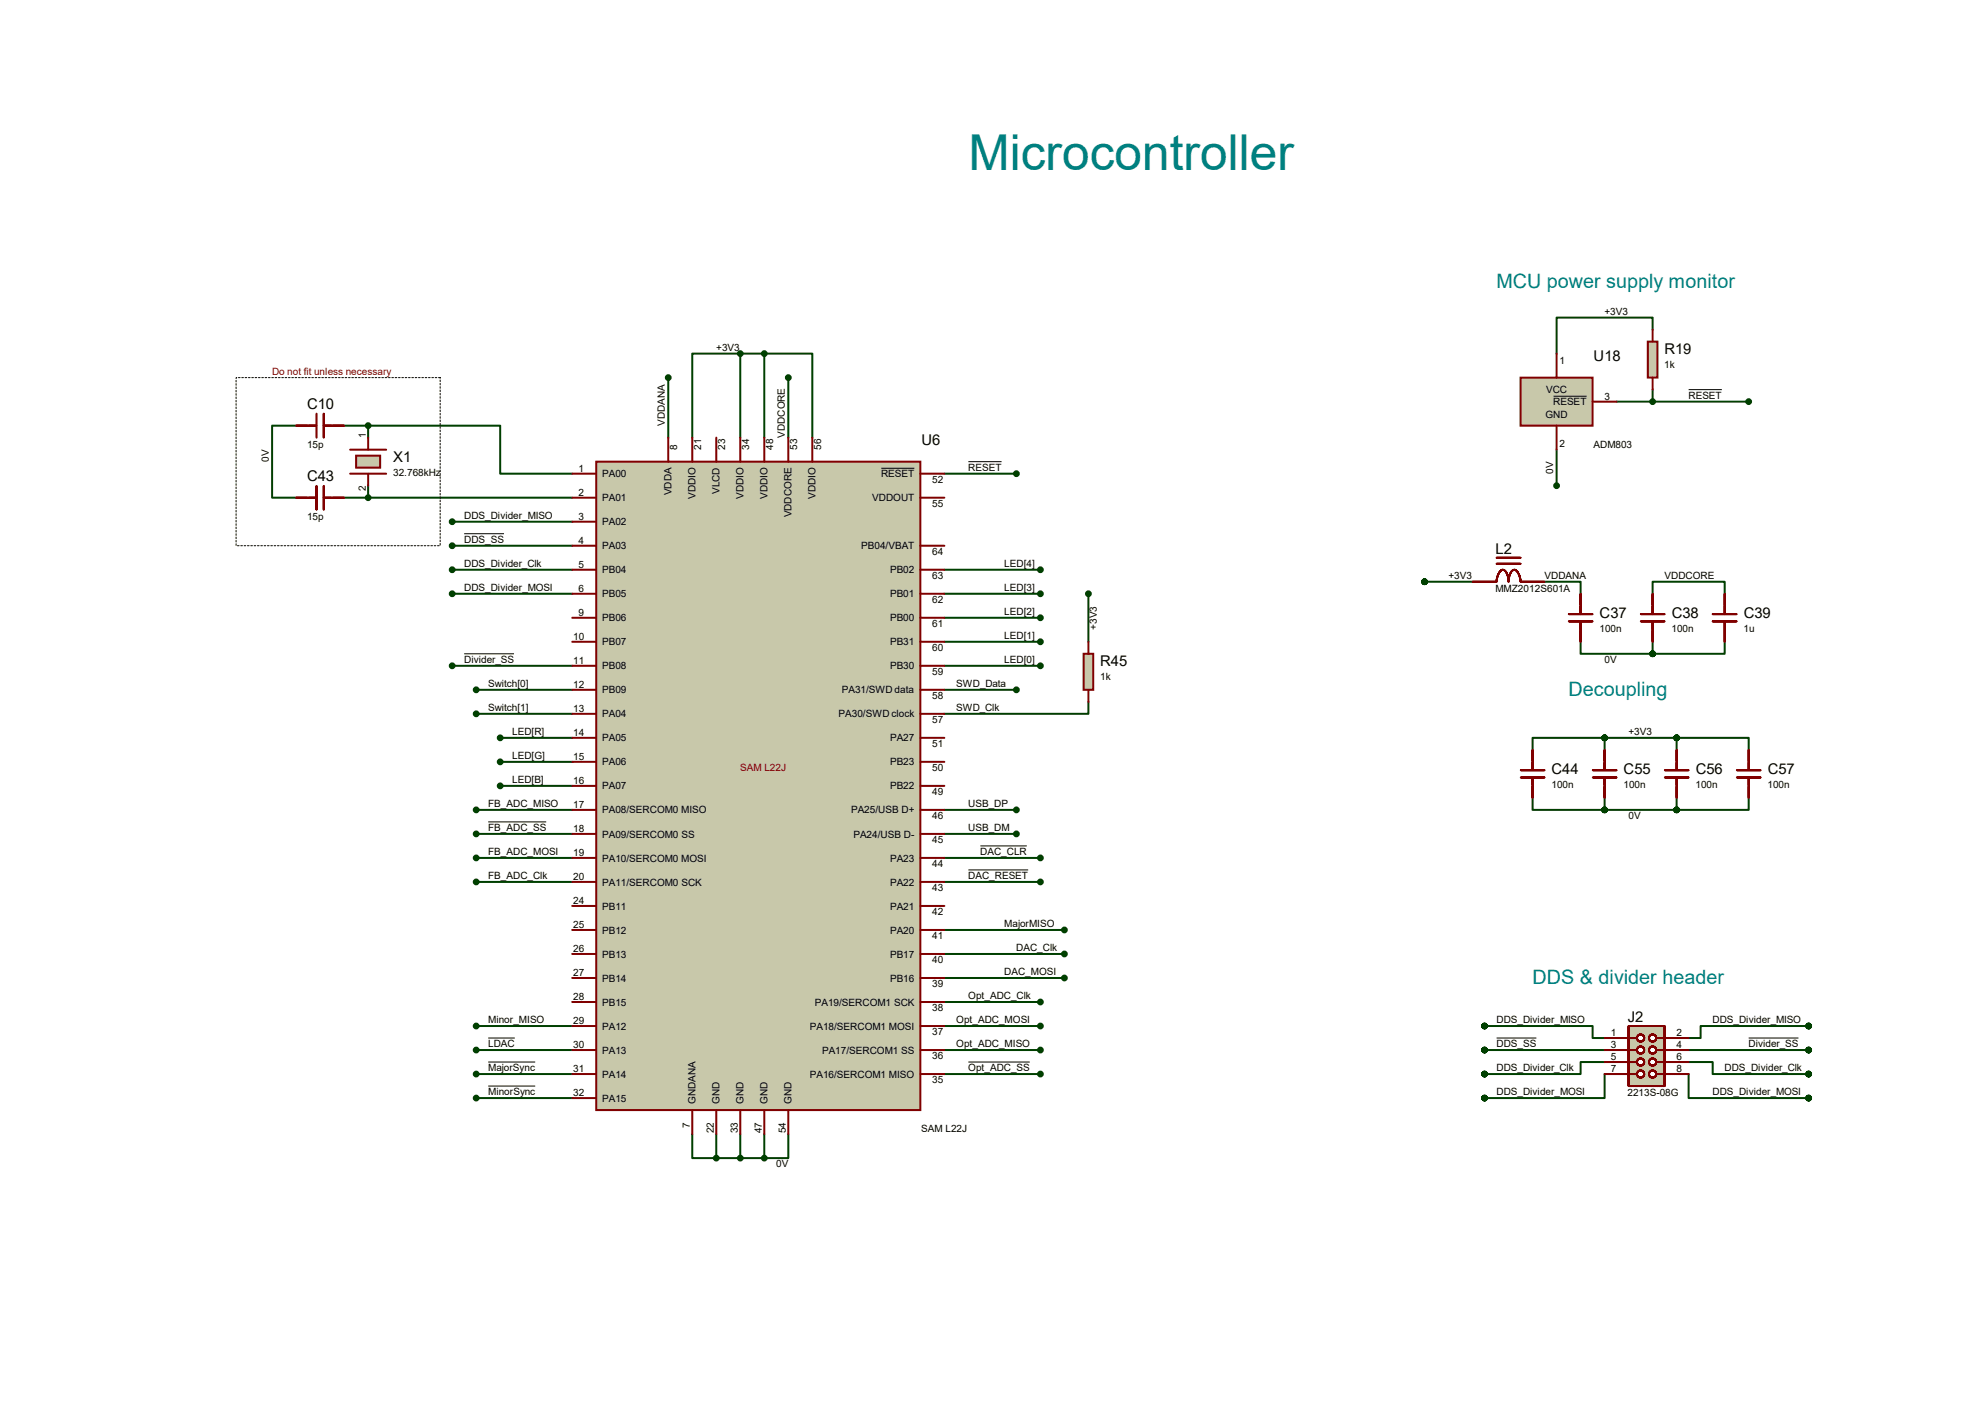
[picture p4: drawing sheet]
<svg xmlns="http://www.w3.org/2000/svg" width="420mm" height="297mm" viewBox="0 0 420 297" stroke-linecap="round" stroke-linejoin="round" font-family="sans-serif">
<g fill="none" stroke="#004000" stroke-width=".42">
<path d="M141.4 79.9v12.7M156.6 74.8h-10.1v17.8M156.6 74.8v17.8M156.6 74.8h5.1M161.7 74.8h10.2v17.8M161.7 74.8v17.8M166.8 79.9v12.7M349.7 69.7v-2.5h-20.3v7.6M62.7 90h-5.1v15.3h5.1M72.8 90h5.1M77.9 90h27.9v10.2h15.3M77.9 90v2.6"/>
<path d="M329.4 95.1v7.6M342.1 85h27.9M349.7 82.4v2.6M72.8 105.3h48.3M77.9 102.7v2.6M95.7 115.4h25.4M95.7 110.4h25.4M199.8 100.2h15.3M95.7 125.6h25.4M95.7 120.5h25.4M199.8 125.6h20.3M199.8 120.5h20.3"/>
<path d="M199.8 135.8h20.3M199.8 130.7h20.3M230.3 125.6v10.2M301.4 123.1h10.2M326.8 123.1h7.6v2.5M334.4 135.8v2.5h15.3M349.7 125.6v-2.5h15.2v2.5M349.7 135.8v2.5M364.9 135.8v2.5h-15.2M95.7 140.8h25.4M100.8 145.9h20.3M100.8 151h20.3"/>
<path d="M105.8 156.1h15.3M199.8 145.9h15.3M199.8 140.8h20.3M230.3 148.5v2.5h-30.5M339.5 156.1h-15.2v2.5M339.5 156.1h15.3M339.5 156.1v2.5M354.8 156.1h15.2v2.5M354.8 156.1v2.5M100.8 171.3h20.3M100.8 176.4h20.3M105.8 161.2h15.3"/>
<path d="M105.8 166.2h15.3M199.8 171.3h15.3M199.8 176.4h15.3M324.3 168.8v2.5h15.2M339.5 171.3h15.3M339.5 168.8v2.5M354.8 168.8v2.5M370 168.8v2.5h-15.2M100.8 186.6h20.3M100.8 181.5h20.3M199.8 186.6h20.3M199.8 181.5h20.3"/>
<path d="M199.8 196.7h25.4M100.8 217h20.3M199.8 212h20.3M199.8 217h20.3M199.8 206.9h25.4M199.8 201.8h25.4M314.1 217h22.9v2.6h2.5M382.7 217h-22.9v2.6h-2.5M100.8 222.1h20.3M100.8 227.2h20.3M100.8 232.3h20.3M146.5 239.9v5.1h5.1"/>
<path d="M151.6 239.9v5.1M156.6 239.9v5.1M161.7 239.9v5.1M166.8 239.9v5.1h-5.1M199.8 222.1h20.3M199.8 227.2h20.3M314.1 222.1h25.4M339.5 224.7h-5.1v2.5h-20.3M339.5 227.2v5.1h-25.4M357.3 227.2v5.1h25.4M357.3 224.7h5.1v2.5h20.3M357.3 222.1h25.4"/>
<path d="M151.6 245h10.1"/>
</g>
<g fill="none" stroke="#000" stroke-width=".21">
<path d="M204.9 97.7h7M357.3 82.4h7M98.2 112.9h8.4M98.2 138.3h10.6M103.3 173.9h12.3M207.4 178.9h9.9M204.9 184h12.7M103.3 219.6h5.6M316.7 219.6h8.4M370 219.6h10.5M103.3 224.7h9.9M103.3 229.7h9.9"/>
<path d="M204.9 224.7h13"/>
</g>
<path d="M126.2 97.7h68.5v137.1h-68.5z" fill="#c8c8aa" stroke="#800000" stroke-width=".42"/>
<g fill="none" stroke="#800000" stroke-width=".42">
<path d="M141.4 92.6v5.1M146.5 92.6v5.1M151.6 92.6v5.1M156.6 92.6v5.1M161.7 92.6v5.1M166.8 92.6v5.1M171.9 92.6v5.1M121.1 110.4h5.1M121.1 115.4h5.1M121.1 105.3h5.1M121.1 100.2h5.1M194.7 115.4h5.1"/>
<path d="M194.7 105.3h5.1M194.7 100.2h5.1M121.1 120.5h5.1M121.1 125.6h5.1M121.1 130.7h5.1M121.1 135.8h5.1M194.7 120.5h5.1M194.7 125.6h5.1M194.7 130.7h5.1M194.7 135.8h5.1M121.1 140.8h5.1M121.1 145.9h5.1"/>
<path d="M121.1 151h5.1M121.1 156.1h5.1M194.7 140.8h5.1M194.7 145.9h5.1M194.7 151h5.1M194.7 156.1h5.1M121.1 161.2h5.1M121.1 166.2h5.1M121.1 171.3h5.1M121.1 176.4h5.1M194.7 161.2h5.1M194.7 166.2h5.1"/>
<path d="M194.7 171.3h5.1M194.7 176.4h5.1M121.1 181.5h5.1M121.1 186.6h5.1M121.1 191.6h5.1M121.1 196.7h5.1M194.7 181.5h5.1M194.7 186.6h5.1M194.7 191.6h5.1M194.7 196.7h5.1M121.1 201.8h5.1M121.1 206.9h5.1"/>
<path d="M121.1 212h5.1M121.1 217h5.1M194.7 201.8h5.1M194.7 206.9h5.1M194.7 212h5.1M194.7 217h5.1M121.1 222.1h5.1M121.1 227.2h5.1M121.1 232.3h5.1M146.5 234.8v5.1M151.6 234.8v5.1M156.6 234.8v5.1"/>
<path d="M161.7 234.8v5.1M166.8 234.8v5.1M194.7 222.1h5.1M194.7 227.2h5.1"/>
</g>
<path d="M186.5 99.1h7" fill="none" stroke="#000" stroke-width=".21"/>
<g fill="#004000" stroke="#004000" stroke-width=".42">
<circle cx="220.1" cy="212" r=".51"/>
<circle cx="220.1" cy="217" r=".51"/>
<circle cx="220.1" cy="222.1" r=".51"/>
<circle cx="220.1" cy="227.2" r=".51"/>
<circle cx="151.6" cy="245" r=".51"/>
<circle cx="156.6" cy="245" r=".51"/>
<circle cx="161.7" cy="245" r=".51"/>
<circle cx="100.8" cy="186.6" r=".51"/>
</g>
<path d="M321.7 79.9h15.3v10.1h-15.3z" fill="#c8c8aa" stroke="#800000" stroke-width=".42"/>
<path d="M329.4 74.8v5.1M329.4 90v5.1M337 85h5.1" fill="none" stroke="#800000" stroke-width=".42"/>
<path d="M328.7 83.8h7" fill="none" stroke="#000" stroke-width=".21"/>
<path d="M348.7 72.3h2v7.6h-2z" fill="#c8c8aa" stroke="#800000" stroke-width=".42"/>
<path d="M349.7 69.7v2.6M349.7 79.9v2.5" fill="none" stroke="#800000" stroke-width=".42"/>
<g fill="#004000" stroke="#004000" stroke-width=".42">
<circle cx="370" cy="85" r=".51"/>
<circle cx="329.4" cy="102.7" r=".51"/>
<circle cx="349.7" cy="85" r=".51"/>
<circle cx="105.8" cy="156.1" r=".51"/>
<circle cx="105.8" cy="161.2" r=".51"/>
<circle cx="105.8" cy="166.2" r=".51"/>
<circle cx="100.8" cy="145.9" r=".51"/>
<circle cx="100.8" cy="151" r=".51"/>
<circle cx="100.8" cy="171.3" r=".51"/>
<circle cx="100.8" cy="176.4" r=".51"/>
<circle cx="100.8" cy="181.5" r=".51"/>
<circle cx="95.7" cy="140.8" r=".51"/>
<circle cx="95.7" cy="125.6" r=".51"/>
<circle cx="95.7" cy="120.5" r=".51"/>
<circle cx="95.7" cy="115.4" r=".51"/>
<circle cx="95.7" cy="110.4" r=".51"/>
<circle cx="100.8" cy="217" r=".51"/>
<circle cx="100.8" cy="222.1" r=".51"/>
<circle cx="100.8" cy="227.2" r=".51"/>
<circle cx="100.8" cy="232.3" r=".51"/>
<circle cx="225.2" cy="206.9" r=".51"/>
<circle cx="225.2" cy="201.8" r=".51"/>
<circle cx="225.2" cy="196.7" r=".51"/>
<circle cx="220.1" cy="186.6" r=".51"/>
<circle cx="220.1" cy="181.5" r=".51"/>
<circle cx="215.1" cy="176.4" r=".51"/>
<circle cx="215.1" cy="171.3" r=".51"/>
<circle cx="215.1" cy="145.9" r=".51"/>
<circle cx="220.1" cy="140.8" r=".51"/>
<circle cx="220.1" cy="135.8" r=".51"/>
<circle cx="220.1" cy="130.7" r=".51"/>
<circle cx="220.1" cy="125.6" r=".51"/>
<circle cx="220.1" cy="120.5" r=".51"/>
<circle cx="215.1" cy="100.2" r=".51"/>
</g>
<path d="M229.3 138.3h2v7.6h-2z" fill="#c8c8aa" stroke="#800000" stroke-width=".42"/>
<path d="M74.1 95.1h7.6M74.1 100.2h7.6M230.3 135.8v2.5M230.3 145.9v2.6" fill="none" stroke="#800000" stroke-width=".42"/>
<g fill="#004000" stroke="#004000" stroke-width=".42">
<circle cx="230.3" cy="125.6" r=".51"/>
<circle cx="141.4" cy="79.9" r=".51"/>
<circle cx="166.8" cy="79.9" r=".51"/>
<circle cx="161.7" cy="74.8" r=".51"/>
<circle cx="156.6" cy="74.8" r=".51"/>
</g>
<path d="M75.4 96.4h5v2.5h-5z" fill="#c8c8aa" stroke="#800000" stroke-width=".42"/>
<g fill="none" stroke="#800000" stroke-width=".42">
<path d="M62.7 90h4.3M67 87.5v5.1M68.5 87.5v5.1M68.5 90h4.3M77.9 92.6v2.5M62.7 105.3h4.3M67 102.7v5.1M68.5 102.7v5.1M68.5 105.3h4.3M77.9 100.2v2.5M316.7 119.3h5M316.7 118h5"/>
<path d="M311.6 123.1h5.1a2.69 2.69 0 0 1 1.2-2.6 2.31 2.31 0 0 1 1.3 2.6 2.31 2.31 0 0 1 1.3-2.6 2.69 2.69 0 0 1 1.2 2.6h5.1M331.9 131.4h5.1M331.9 129.9h5.1M334.4 125.6v4.3M334.4 131.4v4.4M347.1 131.4h5.1M347.1 129.9h5.1M349.7 125.6v4.3M349.7 131.4v4.4M362.4 131.4h5.1M362.4 129.9h5.1M364.9 125.6v4.3"/>
<path d="M364.9 131.4v4.4M324.3 158.6v4.3M339.5 158.6v4.3M354.8 158.6v4.3M370 158.6v4.3M321.7 164.5h5.1M321.7 162.9h5.1M324.3 164.5v4.3M337 164.5h5.1M337 162.9h5.1M339.5 164.5v4.3M352.2 164.5h5.1"/>
<path d="M352.2 162.9h5.1M354.8 164.5v4.3M367.5 164.5h5M367.5 162.9h5M370 164.5v4.3"/>
</g>
<g fill="#004000" stroke="#004000" stroke-width=".42">
<circle cx="77.9" cy="105.3" r=".51"/>
<circle cx="77.9" cy="90" r=".51"/>
<circle cx="354.8" cy="156.1" r=".51"/>
<circle cx="339.5" cy="156.1" r=".51"/>
<circle cx="354.8" cy="171.3" r=".51"/>
<circle cx="339.5" cy="171.3" r=".51"/>
<circle cx="349.7" cy="138.3" r=".51"/>
<circle cx="301.4" cy="123.1" r=".51"/>
</g>
<path d="M50 79.9h43.1v35.5h-43.1z" fill="none" stroke="#000" stroke-width=".21" stroke-dasharray=".4 .4 .4 .4 .4 .4 .4 .4"/>
<path d="M344.6 217h7.6v12.7h-7.6z" fill="#c8c8aa" stroke="#800000" stroke-width=".42"/>
<path d="M344.6 219.6h1.8" fill="none" stroke="#800000" stroke-width=".42"/>
<circle cx="347.1" cy="219.6" r=".76" fill="#fff" stroke="#800000" stroke-width=".42"/>
<path d="M344.6 222.1h1.8" fill="none" stroke="#800000" stroke-width=".42"/>
<circle cx="347.1" cy="222.1" r=".76" fill="#fff" stroke="#800000" stroke-width=".42"/>
<path d="M344.6 224.7h1.8" fill="none" stroke="#800000" stroke-width=".42"/>
<circle cx="347.1" cy="224.7" r=".76" fill="#fff" stroke="#800000" stroke-width=".42"/>
<path d="M344.6 227.2h1.8" fill="none" stroke="#800000" stroke-width=".42"/>
<circle cx="347.1" cy="227.2" r=".76" fill="#fff" stroke="#800000" stroke-width=".42"/>
<path d="M350.4 219.6h1.8" fill="none" stroke="#800000" stroke-width=".42"/>
<circle cx="349.7" cy="219.6" r=".76" fill="#fff" stroke="#800000" stroke-width=".42"/>
<path d="M350.4 222.1h1.8" fill="none" stroke="#800000" stroke-width=".42"/>
<circle cx="349.7" cy="222.1" r=".76" fill="#fff" stroke="#800000" stroke-width=".42"/>
<path d="M350.4 224.7h1.8" fill="none" stroke="#800000" stroke-width=".42"/>
<circle cx="349.7" cy="224.7" r=".76" fill="#fff" stroke="#800000" stroke-width=".42"/>
<path d="M350.4 227.2h1.8" fill="none" stroke="#800000" stroke-width=".42"/>
<circle cx="349.7" cy="227.2" r=".76" fill="#fff" stroke="#800000" stroke-width=".42"/>
<path d="M339.5 219.6h5.1M352.2 219.6h5.1M339.5 222.1h5.1M339.5 224.7h5.1M339.5 227.2h5.1M352.2 222.1h5.1M352.2 224.7h5.1M352.2 227.2h5.1" fill="none" stroke="#800000" stroke-width=".42"/>
<g fill="#004000" stroke="#004000" stroke-width=".42">
<circle cx="314.1" cy="222.1" r=".51"/>
<circle cx="314.1" cy="227.2" r=".51"/>
<circle cx="314.1" cy="232.3" r=".51"/>
<circle cx="314.1" cy="217" r=".51"/>
<circle cx="382.7" cy="232.3" r=".51"/>
<circle cx="382.7" cy="227.2" r=".51"/>
<circle cx="382.7" cy="222.1" r=".51"/>
<circle cx="382.7" cy="217" r=".51"/>
</g>
<text font-size="10.5" fill="#008080" x="204.9" y="36.1">Microcontroller</text>
<g font-size="4.2" fill="#008080">
<text x="316.7" y="60.8">MCU power supply monitor</text>
<text x="331.9" y="147.2">Decoupling</text>
<text x="324.3" y="208.2">DDS &amp; divider header</text>
</g>
<g font-size="3.1">
<text x="337.2" y="76.5">U18</text>
<text x="352.2" y="74.9">R19</text>
<text x="65" y="86.6">C10</text>
<text x="195" y="94.2">U6</text>
<text x="65" y="101.9">C43</text>
<text x="83.2" y="97.7">X1</text>
<text x="316.5" y="117.1">L2</text>
<text x="338.5" y="130.8">C37</text>
<text x="353.7" y="130.8">C38</text>
<text x="368.9" y="130.8">C39</text>
<text x="232.8" y="140.9">R45</text>
<text x="328.3" y="163.8">C44</text>
<text x="343.5" y="163.8">C55</text>
<text x="358.8" y="163.8">C56</text>
<text x="374" y="163.8">C57</text>
<text x="344.4" y="216.2">J2</text>
</g>
<g font-size="2.1">
<text x="339.5" y="66.6">+3V3</text>
<text x="151.5" y="74.2">+3V3</text>
<text x="330" y="77">1</text>
<text x="352.1" y="77.8">1k</text>
<text x="327.1" y="83.1">VCC</text>
<text x="327" y="88.4">GND</text>
<text x="328.6" y="85.7">RESET</text>
<text x="339.5" y="84.6">3</text>
<text x="357.3" y="84.4">RESET</text>
<text x="65" y="94.7">15p</text>
<text x="77.4" y="92.6" transform="rotate(-90 77.4 92.6)">1</text>
<text x="140.7" y="90" transform="rotate(-90 140.7 90)">VDDANA</text>
<text x="143.3" y="95.1" transform="rotate(-90 143.3 95.1)">8</text>
<text x="148.4" y="95.1" transform="rotate(-90 148.4 95.1)">21</text>
<text x="153.4" y="95.1" transform="rotate(-90 153.4 95.1)">23</text>
<text x="158.5" y="95.1" transform="rotate(-90 158.5 95.1)">34</text>
<text x="163.6" y="95.1" transform="rotate(-90 163.6 95.1)">48</text>
<text x="166.1" y="92.6" transform="rotate(-90 166.1 92.6)">VDDCORE</text>
<text x="168.7" y="95.1" transform="rotate(-90 168.7 95.1)">53</text>
<text x="173.8" y="95.1" transform="rotate(-90 173.8 95.1)">56</text>
<text x="330" y="94.5">2</text>
<text x="337.2" y="94.7">ADM803</text>
<text x="56.8" y="97.7" transform="rotate(-90 56.8 97.7)">0V</text>
<text x="83.2" y="100.7">32.768kHz</text>
<text x="122.4" y="99.8">1</text>
<text x="127.4" y="101">PA00</text>
<text x="186.4" y="101">RESET</text>
<text x="204.9" y="99.6">RESET</text>
<text x="328.6" y="100.2" transform="rotate(-90 328.6 100.2)">0V</text>
<text x="77.4" y="103.9" transform="rotate(-90 77.4 103.9)">2</text>
<text x="122.4" y="104.9">2</text>
<text x="127.4" y="106">PA01</text>
<text x="142.1" y="104.8" transform="rotate(-90 142.1 104.8)">VDDA</text>
<text x="147.1" y="105.6" transform="rotate(-90 147.1 105.6)">VDDIO</text>
<text x="152.2" y="104.5" transform="rotate(-90 152.2 104.5)">VLCD</text>
<text x="157.3" y="105.6" transform="rotate(-90 157.3 105.6)">VDDIO</text>
<text x="162.4" y="105.6" transform="rotate(-90 162.4 105.6)">VDDIO</text>
<text x="172.5" y="105.6" transform="rotate(-90 172.5 105.6)">VDDIO</text>
<text x="184.6" y="106">VDDOUT</text>
<text x="197.3" y="107.2">55</text>
<text x="197.3" y="102.2">52</text>
<text x="65" y="110">15p</text>
<text x="98.2" y="109.8">DDS_Divider_MISO</text>
<text x="122.4" y="110">3</text>
<text x="127.4" y="111.1">PA02</text>
<text x="167.5" y="109.4" transform="rotate(-90 167.5 109.4)">VDDCORE</text>
<text x="98.2" y="119.9">DDS_Divider_Clk</text>
<text x="98.2" y="114.9">DDS_SS</text>
<text x="122.4" y="115.1">4</text>
<text x="127.4" y="116.2">PA03</text>
<text x="182.2" y="116.2">PB04/VBAT</text>
<text x="197.3" y="117.4">64</text>
<text x="212.5" y="119.9">LED[4]</text>
<text x="98.2" y="125">DDS_Divider_MOSI</text>
<text x="122.4" y="120.1">5</text>
<text x="122.4" y="125.2">6</text>
<text x="127.4" y="121.3">PB04</text>
<text x="188.3" y="121.3">PB02</text>
<text x="197.3" y="122.5">63</text>
<text x="212.5" y="125">LED[3]</text>
<text x="306.5" y="122.5">+3V3</text>
<text x="316.4" y="125.2">MMZ2012S601A</text>
<text x="326.8" y="122.5">VDDANA</text>
<text x="352.2" y="122.5">VDDCORE</text>
<text x="122.4" y="130.3">9</text>
<text x="127.4" y="126.4">PB05</text>
<text x="127.4" y="131.4">PB06</text>
<text x="188.3" y="131.4">PB00</text>
<text x="188.3" y="126.4">PB01</text>
<text x="197.3" y="127.6">62</text>
<text x="212.5" y="130.1">LED[2]</text>
<text x="121.3" y="135.4">10</text>
<text x="127.4" y="136.5">PB07</text>
<text x="188.3" y="136.5">PB31</text>
<text x="197.3" y="137.7">60</text>
<text x="197.3" y="132.6">61</text>
<text x="212.5" y="135.2">LED[1]</text>
<text x="232.1" y="133.2" transform="rotate(-90 232.1 133.2)">+3V3</text>
<text x="338.4" y="133.7">100n</text>
<text x="353.7" y="133.7">100n</text>
<text x="368.9" y="133.7">1u</text>
<text x="98.2" y="140.3">Divider_SS</text>
<text x="121.3" y="140.5">11</text>
<text x="127.4" y="141.6">PB08</text>
<text x="188.3" y="141.6">PB30</text>
<text x="197.3" y="142.8">59</text>
<text x="212.5" y="140.3">LED[0]</text>
<text x="232.8" y="143.8">1k</text>
<text x="339.5" y="140.3">0V</text>
<text x="103.3" y="145.3">Switch[0]</text>
<text x="121.3" y="145.5">12</text>
<text x="127.4" y="146.7">PB09</text>
<text x="178.1" y="146.7">PA31/SWD data</text>
<text x="197.3" y="147.9">58</text>
<text x="202.3" y="145.3">SWD_Data</text>
<text x="103.3" y="150.4">Switch[1]</text>
<text x="108.4" y="155.5">LED[R]</text>
<text x="121.3" y="150.6">13</text>
<text x="121.3" y="155.7">14</text>
<text x="127.4" y="151.8">PA04</text>
<text x="177.4" y="151.8">PA30/SWD clock</text>
<text x="197.3" y="153">57</text>
<text x="202.3" y="150.4">SWD_Clk</text>
<text x="344.6" y="155.5">+3V3</text>
<text x="108.4" y="160.6">LED[G]</text>
<text x="121.3" y="160.8">15</text>
<text x="127.4" y="156.8">PA05</text>
<text x="127.4" y="161.9">PA06</text>
<text x="188.3" y="161.9">PB23</text>
<text x="188.3" y="156.8">PA27</text>
<text x="197.3" y="158">51</text>
<text x="108.4" y="165.7">LED[B]</text>
<text x="121.3" y="165.9">16</text>
<text x="127.4" y="167">PA07</text>
<text x="188.3" y="167">PB22</text>
<text x="197.3" y="163.1">50</text>
<text x="328.3" y="166.7">100n</text>
<text x="343.5" y="166.7">100n</text>
<text x="358.7" y="166.7">100n</text>
<text x="374" y="166.7">100n</text>
<text x="103.3" y="170.7">FB_ADC_MISO</text>
<text x="121.3" y="170.9">17</text>
<text x="127.4" y="172.1">PA08/SERCOM0 MISO</text>
<text x="180.1" y="172.1">PA25/USB D+</text>
<text x="197.3" y="173.3">46</text>
<text x="197.3" y="168.2">49</text>
<text x="204.9" y="170.7">USB_DP</text>
<text x="344.6" y="173.3">0V</text>
<text x="103.3" y="175.8">FB_ADC_SS</text>
<text x="121.3" y="176">18</text>
<text x="127.4" y="177.2">PA09/SERCOM0 SS</text>
<text x="180.6" y="177.2">PA24/USB D-</text>
<text x="197.3" y="178.4">45</text>
<text x="204.9" y="175.8">USB_DM</text>
<text x="103.3" y="186">FB_ADC_Clk</text>
<text x="103.3" y="180.9">FB_ADC_MOSI</text>
<text x="121.3" y="181.1">19</text>
<text x="127.4" y="182.2">PA10/SERCOM0 MOSI</text>
<text x="188.3" y="182.2">PA23</text>
<text x="197.3" y="183.4">44</text>
<text x="204.9" y="186">DAC_RESET</text>
<text x="207.4" y="180.9">DAC_CLR</text>
<text x="121.3" y="186.2">20</text>
<text x="121.3" y="191.3">24</text>
<text x="127.4" y="187.3">PA11/SERCOM0 SCK</text>
<text x="188.3" y="187.3">PA22</text>
<text x="197.3" y="188.5">43</text>
<text x="121.3" y="196.3">25</text>
<text x="127.4" y="192.4">PB11</text>
<text x="127.4" y="197.5">PB12</text>
<text x="188.3" y="197.5">PA20</text>
<text x="188.3" y="192.4">PA21</text>
<text x="197.3" y="193.6">42</text>
<text x="212.5" y="196.1">MajorMISO</text>
<text x="121.3" y="201.4">26</text>
<text x="127.4" y="202.6">PB13</text>
<text x="188.3" y="202.6">PB17</text>
<text x="197.3" y="203.8">40</text>
<text x="197.3" y="198.7">41</text>
<text x="215" y="201.2">DAC_Clk</text>
<text x="121.3" y="206.5">27</text>
<text x="127.4" y="207.6">PB14</text>
<text x="188.3" y="207.6">PB16</text>
<text x="197.3" y="208.8">39</text>
<text x="212.5" y="206.3">DAC_MOSI</text>
<text x="121.3" y="211.6">28</text>
<text x="127.4" y="212.7">PB15</text>
<text x="172.4" y="212.7">PA19/SERCOM1 SCK</text>
<text x="197.3" y="213.9">38</text>
<text x="204.9" y="211.4">Opt_ADC_Clk</text>
<text x="103.3" y="216.5">Minor_MISO</text>
<text x="103.3" y="221.5">LDAC</text>
<text x="121.3" y="216.7">29</text>
<text x="121.3" y="221.7">30</text>
<text x="127.4" y="217.8">PA12</text>
<text x="171.4" y="217.8">PA18/SERCOM1 MOSI</text>
<text x="197.3" y="219">37</text>
<text x="202.3" y="216.5">Opt_ADC_MOSI</text>
<text x="202.3" y="221.5">Opt_ADC_MISO</text>
<text x="316.6" y="221.5">DDS_SS</text>
<text x="316.6" y="216.5">DDS_Divider_MISO</text>
<text x="340.8" y="219.2">1</text>
<text x="340.8" y="221.7">3</text>
<text x="354.7" y="219.2">2</text>
<text x="354.7" y="221.7">4</text>
<text x="362.3" y="216.5">DDS_Divider_MISO</text>
<text x="370" y="221.5">Divider_SS</text>
<text x="103.3" y="226.6">MajorSync</text>
<text x="121.3" y="226.8">31</text>
<text x="127.4" y="222.9">PA13</text>
<text x="127.4" y="228">PA14</text>
<text x="171.4" y="228">PA16/SERCOM1 MISO</text>
<text x="173.9" y="222.9">PA17/SERCOM1 SS</text>
<text x="197.3" y="224.1">36</text>
<text x="204.9" y="226.6">Opt_ADC_SS</text>
<text x="316.6" y="226.6">DDS_Divider_Clk</text>
<text x="340.8" y="224.3">5</text>
<text x="340.8" y="226.8">7</text>
<text x="354.7" y="224.3">6</text>
<text x="354.7" y="226.8">8</text>
<text x="364.9" y="226.6">DDS_Divider_Clk</text>
<text x="103.3" y="231.7">MinorSync</text>
<text x="121.3" y="231.9">32</text>
<text x="127.4" y="233">PA15</text>
<text x="147.1" y="233.6" transform="rotate(-90 147.1 233.6)">GNDANA</text>
<text x="152.2" y="233.6" transform="rotate(-90 152.2 233.6)">GND</text>
<text x="157.3" y="233.6" transform="rotate(-90 157.3 233.6)">GND</text>
<text x="162.4" y="233.6" transform="rotate(-90 162.4 233.6)">GND</text>
<text x="167.5" y="233.6" transform="rotate(-90 167.5 233.6)">GND</text>
<text x="197.3" y="229.2">35</text>
<text x="316.6" y="231.7">DDS_Divider_MOSI</text>
<text x="344.4" y="231.9">2213S-08G</text>
<text x="362.3" y="231.7">DDS_Divider_MOSI</text>
<text x="146" y="238.5" transform="rotate(-90 146 238.5)">7</text>
<text x="151" y="239.7" transform="rotate(-90 151 239.7)">22</text>
<text x="156.1" y="239.7" transform="rotate(-90 156.1 239.7)">33</text>
<text x="161.2" y="239.7" transform="rotate(-90 161.2 239.7)">47</text>
<text x="166.3" y="239.7" transform="rotate(-90 166.3 239.7)">54</text>
<text x="194.9" y="239.5">SAM L22J</text>
<text x="164.2" y="246.9">0V</text>
</g>
<g font-size="2.1" fill="#800000">
<text x="57.6" y="79.3">Do not fit unless necessary</text>
<text x="156.6" y="163.1">SAM L22J</text>
</g>
</svg>
